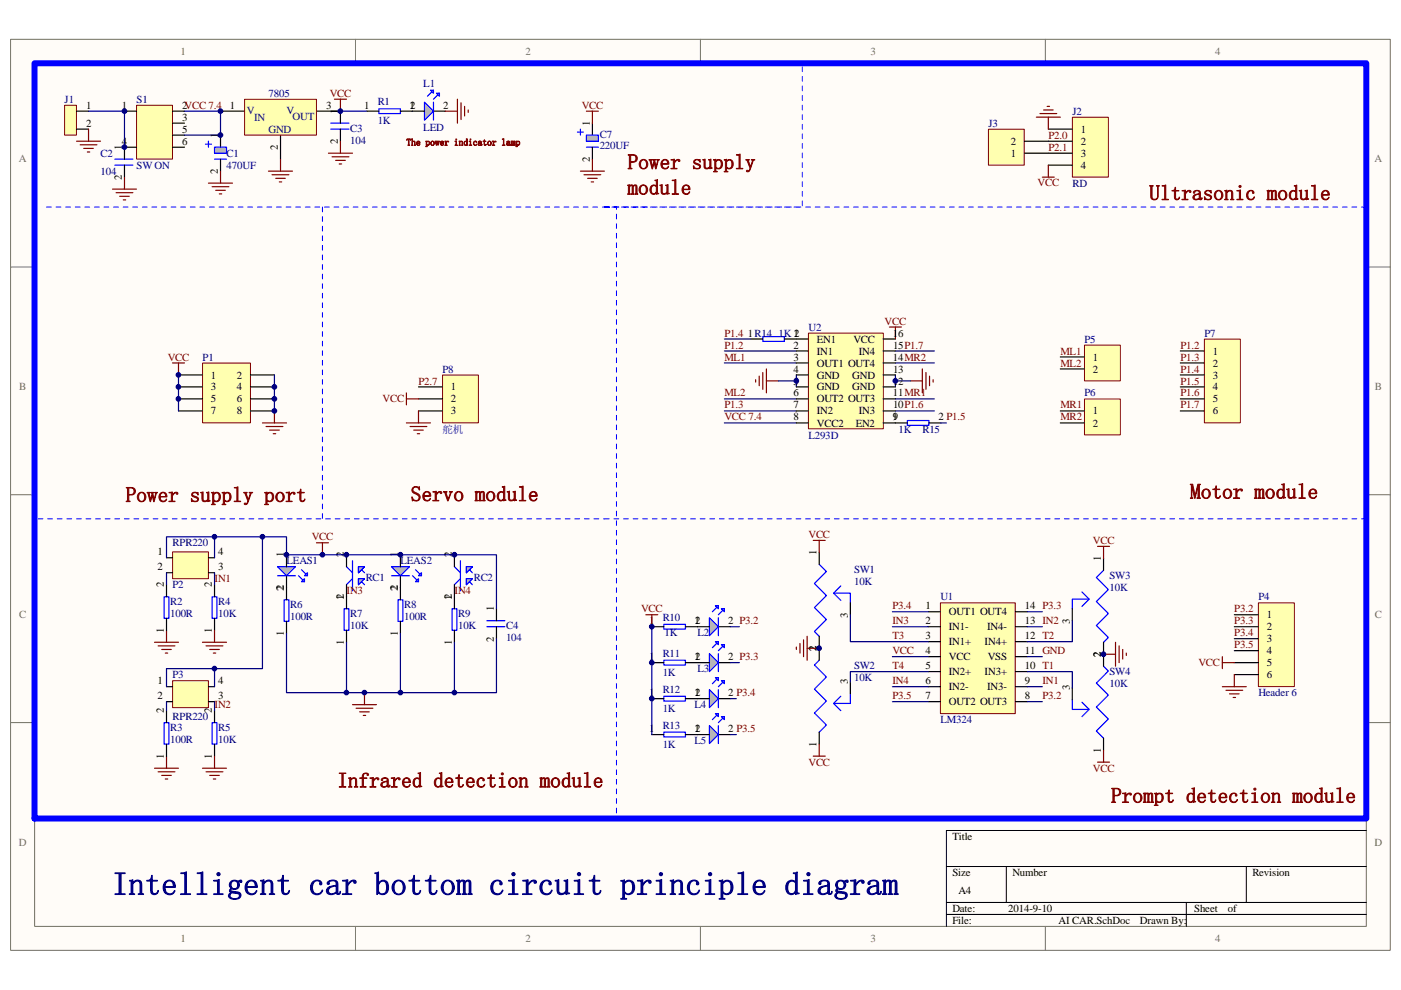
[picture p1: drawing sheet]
<svg xmlns="http://www.w3.org/2000/svg" width="297mm" height="210mm" viewBox="0 0 297 210" stroke-linecap="round" stroke-linejoin="round" font-family="sans-serif">
<path d="M2.3 8.4h292.5v193.2h-292.5z" fill="#fffcf8"/>
<path d="M2.2 8.3h292.6v193.3h-292.6z" fill="none" stroke="#706f64" stroke-width=".21"/>
<path d="M7.4 13.5h282.3v183h-282.3z" fill="#fffcf8"/>
<g fill="none" stroke="#706f64" stroke-width=".21">
<path d="M7.3 13.4h282.4v183.1h-282.4zM75.4 8.3v5.1M148.5 8.3v5.1M221.6 8.3v5.1M2.2 56.6h5.1M289.7 56.6h5.1M2.2 104.9h5.1M289.7 104.9h5.1M2.2 153.3h5.1M289.7 153.3h5.1M75.4 196.5v5.1M148.5 196.5v5.1"/>
<path d="M221.6 196.5v5.1"/>
</g>
<path d="M289.7 176.1h-89v20.4M200.7 183.8h89M200.7 191.4h89M200.7 194h89M213.4 183.8v7.6M251.5 191.4v5.1M264.2 183.8v7.6" fill="none" stroke="#000" stroke-width=".21"/>
<path d="M46.8 23.6h5M59.5 28.7v5.1M67.1 23.6h5.1" fill="none" stroke="#000" stroke-width=".25"/>
<path d="M51.9 21.1h15.2v7.6h-15.2z" fill="#ffffb0"/>
<path d="M51.9 21.1h15.2v7.6h-15.2z" fill="none" stroke="#800000" stroke-width=".21"/>
<path d="M56.9 36.3h5.1M57.7 37.1h3.6M58.5 37.8h2M59.2 38.6h.5M59.5 33.8v2.5M70.9 21h2.6M72.2 21v2.6" fill="none" stroke="#800000" stroke-width=".25"/>
<path d="M29 22.4h7.6v11.3h-7.6z" fill="#ffffb0"/>
<path d="M29 22.3h7.6v11.4h-7.6z" fill="none" stroke="#800000" stroke-width=".21"/>
<path d="M26.4 23.6h2.5M26.4 31.2h2.5M36.6 23.6h2.5M36.6 26.1h2.5M36.6 31.2h2.5M36.6 28.7h2.5M46.8 28.7v2.5M46.8 33.8v2.5" fill="none" stroke="#000" stroke-width=".25"/>
<path d="M39.1 23.6h7.7v5.1h-7.7" fill="none" stroke="#000080" stroke-width=".25"/>
<path d="M45.5 33.8h2.5M45.5 32.5h2.5" fill="none" stroke="#00f" stroke-width=".25"/>
<path d="M45.5 31.2h2.5v1.3h-2.5z" fill-rule="evenodd" fill="#c0c0c0" stroke="#00f" stroke-width=".25"/>
<path d="M43.6 30.6h1.2M44.2 30v1.2" fill="none" stroke="#00f" stroke-width=".25"/>
<path d="M44.2 38.8h5.1M45 39.6h3.5M46.8 36.3v2.5M45.7 40.4h2.1M46.5 41.1h.5" fill="none" stroke="#800000" stroke-width=".25"/>
<path d="M13.7 22.4h2.5v6.3h-2.5z" fill="#ffffb0"/>
<path d="M13.7 22.3h2.5v6.4h-2.5z" fill="none" stroke="#800000" stroke-width=".21"/>
<path d="M16.2 23.6h2.6M16.2 27.4h2.6M26.4 31.2v2.6M26.4 35v2.6M72.2 23.6v2.5M72.2 27.4v2.6M77.8 23.6h2.5M84.9 23.6h2.6" fill="none" stroke="#000" stroke-width=".25"/>
<path d="M18.8 23.6h7.6v7.6M72.2 23.6h5.6" fill="none" stroke="#000080" stroke-width=".25"/>
<g fill="none" stroke="#800000" stroke-width=".25">
<path d="M16.2 30h5.1M17 30.7h3.5M17.8 31.5h2M18.5 32.2h.5M18.8 27.4v2.6M26.4 37.6v2.5M69.6 32.5h5.1M70.4 33.3h3.6M71.2 34h2M71.9 34.8h.5M72.2 30v2.5M23.9 40.1h5"/>
<path d="M24.6 40.9h3.6M25.4 41.6h2M26.1 42.4h.5"/>
</g>
<path d="M24.4 33.8h3.8M24.4 35h3.8M70.1 26.1h3.9M70.1 27.4h3.9M80.3 23.1h4.6v1h-4.6z" fill="none" stroke="#00f" stroke-width=".25"/>
<path d="M90 21.7l1.9 1.9-1.9 1.9z" fill="#c0c0c0" stroke="#00f" stroke-width=".25"/>
<path d="M87.5 23.6h2.5M91.9 23.6h2.5" fill="none" stroke="#000" stroke-width=".25"/>
<path d="M91.9 19.1l-1.3 1.3M93.2 19.8l-1.3 1.2M91.9 21.7v3.8" fill="none" stroke="#00f" stroke-width=".25"/>
<g fill="#c0c0c0" stroke="#00f" stroke-width=".25">
<path d="M91.3 19.1h.6v.7z"/>
<path d="M92.5 19.8h.7v.6z"/>
</g>
<path d="M94.4 23.6h2.6M97 21v5.1M97.7 21.8v3.6M98.5 22.6v2M99.3 23.3v.5" fill="none" stroke="#800000" stroke-width=".25"/>
<path d="M43 77h10.1v12.7h-10.1z" fill="#ffffb0"/>
<path d="M42.9 77h10.2v12.7h-10.2z" fill="none" stroke="#800000" stroke-width=".21"/>
<g fill="none" stroke="#000" stroke-width=".25">
<path d="M37.8 79.5h5.1M53.1 79.5h5.1M37.8 82.1h5.1M37.8 84.6h5.1M37.8 87.2h5.1M53.1 82.1h5.1M53.1 84.6h5.1M53.1 87.2h5.1M73.5 117.7v2.5M35.3 124v2.6M35.3 131.1v2.6M45.5 124v2.6"/>
<path d="M45.5 131.1v2.6M60.7 124.7v2.5M60.7 131.8v2.5M73.5 124v5.1M73.5 133.7v2.5M84.9 124.7v2.5M84.9 131.8v2.5M96.3 126.6v2.5M96.3 133.7v2.5M35.3 150.7v2.6M35.3 157.8v2.6M45.5 150.7v2.6"/>
<path d="M45.5 157.8v2.6"/>
</g>
<g fill="none" stroke="#800000" stroke-width=".25">
<path d="M36.6 77h2.5M37.8 77v2.5M55.6 89.7h5.1M56.4 90.5h3.6M57.2 91.2h2M57.9 92h.6M58.2 87.2v2.5M67.1 115.1h2.5M68.4 115.1v2.6M32.8 136.2h5M33.5 137h3.6M34.3 137.8h2"/>
<path d="M35 138.5h.6M35.3 133.7v2.5M32.8 162.9h5M33.5 163.7h3.6M34.3 164.5h2M35 165.2h.6M35.3 160.4v2.5"/>
</g>
<path d="M37.8 79.5v7.7M58.2 79.5v7.7" fill="none" stroke="#000080" stroke-width=".25"/>
<g fill="none" stroke="#00f" stroke-width=".25">
<path d="M74.7 118.9v6.4M34.8 126.6h1v4.5h-1zM45 126.6h1v4.5h-1zM60.2 127.2h1.1v4.6h-1.1zM73 129.1h1v4.6h-1zM73.5 120.2l1.2 1.3M74.7 122.7l-1.2 1.3M76 120.2l1.3 1.3M76 120.2h1.3l-1.3 1.3zM76 122.7l1.3 1.3M76 122.7h1.3l-1.3 1.3zM84.4 127.2h1v4.6h-1z"/>
<path d="M95.8 129.1h1.1v4.6h-1.1zM34.8 153.3h1v4.5h-1zM45 153.3h1v4.5h-1z"/>
</g>
<g fill="#c0c0c0" stroke="#00f" stroke-width=".25">
<path d="M76 120.2h1.3l-1.3 1.3z"/>
<path d="M76 122.7h1.3l-1.3 1.3z"/>
</g>
<path d="M97.6 118.9v6.4M96.3 120.2l1.3 1.3M97.6 122.7l-1.3 1.3M98.9 120.2h1.3l-1.3 1.3zM98.9 122.7l1.3 1.3M98.9 122.7h1.3l-1.3 1.3zM98.9 120.2l1.3 1.3" fill="none" stroke="#00f" stroke-width=".25"/>
<path d="M96.3 117.7v2.5M96.3 124v2.6" fill="none" stroke="#000" stroke-width=".25"/>
<g fill="#c0c0c0" stroke="#00f" stroke-width=".25">
<path d="M98.9 120.2h1.3l-1.3 1.3z"/>
<path d="M98.9 122.7h1.3l-1.3 1.3z"/>
<path d="M58.8 120.2h3.9l-2 1.9z"/>
</g>
<path d="M60.7 117.7v2.5M60.7 122.1v2.6" fill="none" stroke="#000" stroke-width=".25"/>
<path d="M58.8 122.1h3.9M63.3 122.1l1.3 1.3M63.9 120.8l1.3 1.3" fill="none" stroke="#00f" stroke-width=".25"/>
<g fill="#c0c0c0" stroke="#00f" stroke-width=".25">
<path d="M64.6 122.1l.6-.6v.6z"/>
<path d="M63.9 123.4l.7-.7v.7z"/>
<path d="M83 120.2h3.8l-1.9 1.9z"/>
</g>
<path d="M84.9 117.7v2.5M84.9 122.1v2.6" fill="none" stroke="#000" stroke-width=".25"/>
<path d="M83 122.1h3.8M87.5 122.1l1.2 1.3M88.1 120.8l1.3 1.3" fill="none" stroke="#00f" stroke-width=".25"/>
<g fill="#c0c0c0" stroke="#00f" stroke-width=".25">
<path d="M88.7 122.1l.7-.6v.6z"/>
<path d="M88.1 123.4l.6-.7v.7z"/>
</g>
<path d="M103.2 131.7h3.8M103.2 132.9h3.8" fill="none" stroke="#00f" stroke-width=".25"/>
<path d="M105.3 129.1v2.6M105.3 132.9v2.6" fill="none" stroke="#000" stroke-width=".25"/>
<path d="M60.7 134.3v12.6h44.6v-11.4M73.5 136.2v10.7M96.3 136.2v10.7" fill="none" stroke="#000080" stroke-width=".25"/>
<path d="M74.7 149.5h5.1M75.5 150.2h3.6M76.3 151h2M77 151.7h.5M77.3 146.9v2.6" fill="none" stroke="#800000" stroke-width=".25"/>
<path d="M199.4 127.9h15.9v23.5h-15.9z" fill="#ffffb0"/>
<path d="M199.4 127.9h15.9v23.5h-15.9z" fill="none" stroke="#800000" stroke-width=".21"/>
<g fill="none" stroke="#000" stroke-width=".25">
<path d="M173.7 117.2v2.5M234 118.4v2.6M173.7 135v5M180.3 127.8v2.6M196.8 129.8h2.6M196.8 132.9h2.6M196.8 136.1h2.6M196.8 139.3h2.6M215.3 129.8h2.5M215.3 132.9h2.5M215.3 136.1h2.5M215.3 139.3h2.5"/>
<path d="M227.3 129.1v2.6M234 136.2v5.1M173.7 155.3v2.5M180.3 144.6v2.6M196.8 142.5h2.6M196.8 145.6h2.6M196.8 148.8h2.6M215.3 142.5h2.5M215.3 145.6h2.5M215.3 148.8h2.5M227.3 145.9v2.5M234 156.6v2.5"/>
</g>
<g fill="none" stroke="#000080" stroke-width=".25">
<path d="M180.3 130.4v5.7h16.5M189.2 129.8h7.6M189.2 132.9h7.6M189.2 139.3h7.6M217.8 129.8h3.2M217.8 132.9h3.2M217.8 139.3h3.2M227.3 131.7v4.4h-9.5M189.2 145.6h7.6M189.2 148.8h7.6M196.8 142.5h-16.5v2.1M217.8 142.5h9.5v3.4"/>
<path d="M217.8 145.6h3.2M217.8 148.8h3.2"/>
</g>
<path d="M173.7 119.7l1.5 1.5-2.5 2.6 2.5 2.5-2.5 2.6 2.5 2.5-2.5 2.5 1 1.1M176.7 125.8h3.6v2M178.3 124.3l-1.6 1.5 1.6 1.5M229.4 125.6l1.5 1.5-1.5 1.5M230.9 127.1h-3.6v2M234 121l-1.6 1.5 2.6 2.6-2.6 2.5 2.6 2.5-2.6 2.6 2.6 2.5-1 1M173.7 140l-1 1.1 2.5 2.5-2.5 2.6 2.5 2.5-2.5 2.5 2.5 2.6-1.5 1.5M178.3 147.7l-1.6 1.5 1.6 1.5M180.3 147.2v2h-3.6M227.3 148.4v2.1h3.6M229.4 148.9l1.5 1.6-1.5 1.5M234 141.3l1 1-2.6 2.6 2.6 2.5-2.6 2.6 2.6 2.5-2.6 2.5 1.6 1.6" fill="none" stroke="#00f" stroke-width=".25"/>
<g fill="none" stroke="#800000" stroke-width=".25">
<path d="M172.4 114.6h2.6M173.7 114.6v2.6M232.7 115.9h2.5M234 115.9v2.5M168.8 137.2v.6M169.6 136.5v2M170.4 135.7v3.6M171.1 135v5M171.1 137.5h2.6M234 138.8h2.5M236.5 136.2v5.1M237.3 137v3.5"/>
<path d="M238 137.8v2M238.8 138.5v.5M173.7 157.8v2.6M234 159.1v2.5M172.4 160.4h2.6M232.7 161.6h2.5"/>
</g>
<path d="M266.8 127.9h7.6v17.7h-7.6z" fill="#ffffb0"/>
<path d="M266.8 127.9h7.6v17.7h-7.6z" fill="none" stroke="#800000" stroke-width=".21"/>
<path d="M261.7 130.4h5.1M261.7 132.9h5.1M261.7 135.5h5.1M261.7 138h5.1M261.7 140.5h5.1M261.7 143.1h5.1" fill="none" stroke="#000" stroke-width=".25"/>
<path d="M259.2 139.3v2.5M259.2 145.6h5M259.2 140.5h2.5M259.9 146.4h3.6M260.7 147.2h2M261.4 147.9h.6M261.7 143.1v2.5" fill="none" stroke="#800000" stroke-width=".25"/>
<path d="M227.4 24.9h7.6v12.7h-7.6z" fill="#ffffb0"/>
<path d="M227.4 24.9h7.6v12.7h-7.6z" fill="none" stroke="#800000" stroke-width=".21"/>
<path d="M222.3 27.4h5M222.3 30h5M222.3 32.5h5M222.3 35h5" fill="none" stroke="#000" stroke-width=".25"/>
<path d="M219.7 24.8h5.1M220.5 24.1h3.5M221 37.6h2.5M221.3 23.3h2M222 22.6h.5M222.3 24.8v2.6M222.3 35v2.6" fill="none" stroke="#800000" stroke-width=".25"/>
<path d="M209.6 27.4h7.6v7.6h-7.6z" fill="#ffffb0"/>
<path d="M209.6 27.4h7.6v7.6h-7.6z" fill="none" stroke="#800000" stroke-width=".21"/>
<path d="M217.2 32.5h5.1M217.2 30h5.1" fill="none" stroke="#000" stroke-width=".25"/>
<path d="M150.4 131l1.9 1.9-1.9 1.9z" fill="#c0c0c0" stroke="#00f" stroke-width=".25"/>
<path d="M147.9 132.9h2.5M152.3 132.9h2.6" fill="none" stroke="#000" stroke-width=".25"/>
<path d="M152.3 128.5l-1.3 1.3M152.3 131v3.8M153.6 129.1l-1.3 1.3" fill="none" stroke="#00f" stroke-width=".25"/>
<g fill="#c0c0c0" stroke="#00f" stroke-width=".25">
<path d="M151.7 128.5h.6v.6z"/>
<path d="M152.9 129.1h.7v.7z"/>
<path d="M150.4 138.6l1.9 1.9-1.9 2z"/>
</g>
<path d="M147.9 140.5h2.5M152.3 140.5h2.6" fill="none" stroke="#000" stroke-width=".25"/>
<path d="M152.3 136.1l-1.3 1.3M152.3 138.6v3.9M153.6 136.7l-1.3 1.3" fill="none" stroke="#00f" stroke-width=".25"/>
<g fill="#c0c0c0" stroke="#00f" stroke-width=".25">
<path d="M151.7 136.1h.6v.6z"/>
<path d="M152.9 136.7h.7v.7z"/>
<path d="M150.4 146.3l1.9 1.9-1.9 1.9z"/>
</g>
<path d="M147.9 148.2h2.5M152.3 148.2h2.6" fill="none" stroke="#000" stroke-width=".25"/>
<path d="M152.3 143.7l-1.3 1.3M152.3 146.3v3.8M153.6 144.4l-1.3 1.2" fill="none" stroke="#00f" stroke-width=".25"/>
<g fill="#c0c0c0" stroke="#00f" stroke-width=".25">
<path d="M151.7 143.7h.6v.7z"/>
<path d="M152.9 144.4h.7v.6z"/>
<path d="M150.4 153.9l1.9 1.9-1.9 1.9z"/>
</g>
<path d="M147.9 155.8h2.5M152.3 155.8h2.6" fill="none" stroke="#000" stroke-width=".25"/>
<path d="M152.3 151.4l-1.3 1.2M152.3 153.9v3.8M153.6 152l-1.3 1.3" fill="none" stroke="#00f" stroke-width=".25"/>
<g fill="#c0c0c0" stroke="#00f" stroke-width=".25">
<path d="M151.7 151.4h.6v.6z"/>
<path d="M152.9 152h.7v.6z"/>
</g>
<path d="M161.7 71.4h4.6v1h-4.6zM192.4 89.2h4.6v1h-4.6zM140.7 132.4h4.6v1h-4.6zM140.7 140h4.6v1.1h-4.6zM140.7 147.7h4.6v1h-4.6zM140.7 155.3h4.6v1h-4.6z" fill="none" stroke="#00f" stroke-width=".25"/>
<path d="M159.2 71.9h2.5M166.3 71.9h2.5M189.8 89.7h2.6M197 89.7h2.5M138.2 132.9h2.5M145.3 132.9h2.6M138.2 140.5h2.5M138.2 148.2h2.5M138.2 155.8h2.5M145.3 140.5h2.6M145.3 148.2h2.6M145.3 155.8h2.6" fill="none" stroke="#000" stroke-width=".25"/>
<g fill="none" stroke="#800000" stroke-width=".25">
<path d="M161 79.8v2M161.7 79v3.6M162.5 78.3v5M188.6 69.4h2.5M189.8 69.4v2.5M195.6 78.3v5M196.3 79v3.6M197.1 79.8v2M160.2 80.5v.5M162.5 80.8h2.5M193 80.8h2.6M197.8 80.5v.5"/>
<path d="M136.9 130.4h2.6M138.2 130.4v2.5"/>
</g>
<g fill="none" stroke="#000080" stroke-width=".25">
<path d="M153.6 77h15.2M153.6 74.4h15.2M153.6 71.9h5.6M168.8 79.5v2.6M189.8 79.5v2.6M189.8 77h8.3M189.8 74.4h8.3M153.6 84.6h15.2M153.6 87.2h15.2M153.6 89.7h15.2M165 80.8h3.8M189.8 80.8h3.2"/>
<path d="M189.8 84.6h8.3M189.8 87.2h8.3M199.5 89.7h1.2M154.9 132.9h1.9M154.9 148.2h1.2M154.9 155.8h1.2"/>
</g>
<path d="M230 84.6h7.5v7.6h-7.5z" fill="#ffffb0"/>
<path d="M229.9 84.6h7.6v7.6h-7.6z" fill="none" stroke="#800000" stroke-width=".21"/>
<path d="M224.8 87.2h5.1M224.8 89.7h5.1" fill="none" stroke="#000" stroke-width=".25"/>
<path d="M230 73.2h7.5v7.6h-7.5z" fill="#ffffb0"/>
<path d="M229.9 73.2h7.6v7.6h-7.6z" fill="none" stroke="#800000" stroke-width=".21"/>
<path d="M224.8 75.7h5.1M224.8 78.3h5.1" fill="none" stroke="#000" stroke-width=".25"/>
<path d="M255.4 71.9h7.6v17.8h-7.6z" fill="#ffffb0"/>
<path d="M255.4 71.9h7.6v17.8h-7.6z" fill="none" stroke="#800000" stroke-width=".21"/>
<path d="M125.6 26.1v2.6M125.6 31.2v2.6M250.3 74.4h5M250.3 77h5M250.3 79.5h5M250.3 82.1h5M250.3 84.6h5M250.3 87.2h5" fill="none" stroke="#000" stroke-width=".25"/>
<path d="M124.3 31.2h2.6M124.3 30h2.6" fill="none" stroke="#00f" stroke-width=".25"/>
<path d="M124.3 28.7h2.6v1.3h-2.6z" fill-rule="evenodd" fill="#c0c0c0" stroke="#00f" stroke-width=".25"/>
<path d="M122.4 28h1.3M123.1 27.4v1.3" fill="none" stroke="#00f" stroke-width=".25"/>
<path d="M123.1 36.3h5M123.8 37.1h3.6M124.3 23.6h2.6M124.6 37.8h2M125.3 38.6h.6M125.6 23.6v2.5M125.6 33.8v2.5" fill="none" stroke="#800000" stroke-width=".25"/>
<path d="M93.8 79.6h7.6v10.1h-7.6z" fill="#ffffb0"/>
<path d="M93.8 79.5h7.6v10.2h-7.6z" fill="none" stroke="#800000" stroke-width=".21"/>
<path d="M88.7 82.1h5.1M88.7 84.6h5.1M88.7 87.2h5.1" fill="none" stroke="#000" stroke-width=".25"/>
<path d="M86.2 84.6h2.5M86.2 89.7h5.1M86.2 83.3v2.6M86.9 90.5h3.6M87.7 91.2h2M88.5 92h.5M88.7 87.2v2.5" fill="none" stroke="#800000" stroke-width=".25"/>
<path d="M138.2 132.9v22.9M154.9 140.5h1.9" fill="none" stroke="#000080" stroke-width=".25"/>
<path d="M9.9 43.9h160.2v-30.5M68.4 43.9v66.1M128.1 43.9h161.6M7.3 108.8v1.2h120.8M128.1 110h161.6" fill="none" stroke="#fffcf8" stroke-width=".21" stroke-dasharray="1 1 1 1 1 1 1 1"/>
<path d="M9.9 43.9h160.2v-30.5M68.4 43.9v66.1M128.1 43.9h161.6M128.1 43.9h9M128.1 43.9h2.6M128.1 43.9h2.6v129.7M7.3 108.8v1.2h120.8M128.1 110h161.6" fill="none" stroke="#00f" stroke-width=".21" stroke-dasharray="1 1 1 1 1 1 1 1"/>
<path d="M7.3 13.4h282.4v160.2h-282.4z" fill="none" stroke="#00f" stroke-width="1.3"/>
<path d="M171.4 70.7h15.9v20.3h-15.9z" fill="#ffffb0"/>
<path d="M171.4 70.7h15.9v20.3h-15.9z" fill="none" stroke="#800000" stroke-width=".21"/>
<g fill="none" stroke="#000" stroke-width=".25">
<path d="M168.8 71.9h2.6M168.8 74.4h2.6M168.8 77h2.6M168.8 79.5h2.6M187.3 71.9h2.5M187.3 74.4h2.5M187.3 77h2.5M187.3 79.5h2.5M168.8 82.1h2.6M168.8 84.6h2.6M168.8 87.2h2.6M168.8 89.7h2.6"/>
<path d="M187.3 82.1h2.5M187.3 84.6h2.5M187.3 87.2h2.5M187.3 89.7h2.5"/>
</g>
<path d="M36.6 117.1h7.6v5.6h-7.6z" fill="#ffffb0"/>
<path d="M36.6 117.1h7.6v5.6h-7.6z" fill="none" stroke="#800000" stroke-width=".21"/>
<path d="M35.3 118.3h1.3M44.2 118.3h1.3M35.3 121.5h1.3M44.2 121.5h1.3" fill="none" stroke="#000" stroke-width=".25"/>
<path d="M36.6 144.4h7.6v5.7h-7.6z" fill="#ffffb0"/>
<path d="M36.6 144.4h7.6v5.7h-7.6z" fill="none" stroke="#800000" stroke-width=".21"/>
<path d="M35.3 145.6h1.3M35.3 148.8h1.3M44.2 145.6h1.3M44.2 148.8h1.3" fill="none" stroke="#000" stroke-width=".25"/>
<path d="M35.3 118.3v-4.4h10.2v4.4M45.5 113.9h15.2v3.8h44.6v11.4M55.6 113.9v27.9h-10.1M35.3 121.5v2.5M45.5 121.5v2.5M84.9 134.3v12.6M35.3 145.6v-3.8h10.2v3.8M35.3 148.8v1.9M45.5 148.8v1.9" fill="none" stroke="#000080" stroke-width=".25"/>
<path d="M42.9 136.2h5.1M43.7 137h3.6M44.5 137.8h2M45.2 138.5h.5M45.5 133.7v2.5M42.9 162.9h5.1M43.7 163.7h3.6M44.5 164.5h2M45.2 165.2h.5M45.5 160.4v2.5" fill="none" stroke="#800000" stroke-width=".25"/>
<g fill="#000080" stroke="#000080" stroke-width=".21">
<circle cx="26.4" cy="31.2" r=".49"/>
<circle cx="26.4" cy="23.6" r=".49"/>
<circle cx="37.8" cy="84.6" r=".5"/>
<circle cx="37.8" cy="82.1" r=".5"/>
<circle cx="37.8" cy="79.5" r=".5"/>
<circle cx="45.5" cy="141.8" r=".49"/>
<circle cx="45.5" cy="113.8" r=".49"/>
<circle cx="46.7" cy="28.7" r=".5"/>
<circle cx="46.7" cy="23.6" r=".5"/>
<circle cx="55.6" cy="113.8" r=".49"/>
<circle cx="58.2" cy="87.1" r=".49"/>
<circle cx="58.2" cy="84.6" r=".49"/>
<circle cx="58.2" cy="82.1" r=".49"/>
<circle cx="60.7" cy="117.7" r=".5"/>
<circle cx="68.4" cy="117.7" r=".49"/>
<circle cx="72.2" cy="23.6" r=".49"/>
<circle cx="73.4" cy="146.9" r=".49"/>
<circle cx="73.4" cy="117.7" r=".49"/>
<circle cx="77.3" cy="146.9" r=".5"/>
<circle cx="84.9" cy="146.9" r=".49"/>
<circle cx="84.9" cy="117.7" r=".49"/>
<circle cx="96.3" cy="146.9" r=".49"/>
<circle cx="96.3" cy="117.7" r=".49"/>
<circle cx="138.2" cy="148.2" r=".49"/>
<circle cx="138.2" cy="140.5" r=".49"/>
<circle cx="138.2" cy="132.9" r=".49"/>
<circle cx="168.8" cy="80.8" r=".49"/>
<circle cx="173.7" cy="137.5" r=".49"/>
<circle cx="189.8" cy="80.8" r=".5"/>
<circle cx="234" cy="138.8" r=".5"/>
</g>
<text font-size="6.9" fill="#000080" x="23.7" y="189.8">Intelligent car bottom circuit principle diagram</text>
<g font-size="4.5" fill="#800000">
<text x="133" y="35.9">Power supply</text>
<text x="133" y="41.3">module</text>
<text x="243.7" y="42.4">Ultrasonic module</text>
<text x="26.6" y="106.5">Power supply port</text>
<text x="87.1" y="106.3">Servo module</text>
<text x="252.3" y="105.8">Motor module</text>
<text x="71.5" y="167">Infrared detection module</text>
<text x="235.6" y="170.3">Prompt detection module</text>
</g>
<g font-size="2.3" fill="#706f64">
<text x="38.3" y="11.6">1</text>
<text x="111.4" y="11.6">2</text>
<text x="184.5" y="11.6">3</text>
<text x="257.7" y="11.6">4</text>
<text x="4" y="34.5">A</text>
<text x="291.4" y="34.5">A</text>
<text x="4" y="82.8">B</text>
<text x="291.5" y="82.8">B</text>
<text x="4" y="131.1">C</text>
<text x="291.5" y="131.1">C</text>
<text x="4" y="179.4">D</text>
<text x="291.4" y="179.4">D</text>
<text x="38.3" y="199.8">1</text>
<text x="111.4" y="199.8">2</text>
<text x="184.5" y="199.8">3</text>
<text x="257.7" y="199.8">4</text>
</g>
<g font-size="2.3" fill="#000080">
<text x="13.7" y="21.8">J1</text>
<text x="29" y="21.8">S1</text>
<text x="56.9" y="20.5">7805</text>
<text x="80.1" y="22.3">R1</text>
<text x="89.7" y="18.4">L1</text>
<text x="52.4" y="24.1">V</text>
<text x="53.9" y="25.6">IN</text>
<text x="56.9" y="28.2">GND</text>
<text x="60.7" y="24.1">V</text>
<text x="62" y="25.4">OUT</text>
<text x="74.2" y="27.9">C3</text>
<text x="80.1" y="26.4">1K</text>
<text x="89.7" y="27.8">LED</text>
<text x="127.1" y="29.2">C7</text>
<text x="209.6" y="26.9">J3</text>
<text x="227.4" y="24.3">J2</text>
<text x="21.3" y="33.3">C2</text>
<text x="29" y="35.8">SW ON</text>
<text x="48" y="33.3">C1</text>
<text x="48" y="35.8">470UF</text>
<text x="74.2" y="30.4">104</text>
<text x="127.1" y="31.7">220UF</text>
<text x="21.3" y="37.1">104</text>
<text x="227.4" y="39.6">RD</text>
<text x="171.4" y="70.1">U2</text>
<text x="255.4" y="71.4">P7</text>
<text x="42.9" y="76.5">P1</text>
<text x="229.9" y="72.7">P5</text>
<text x="93.8" y="79">P8</text>
<text x="229.9" y="84.1">P6</text>
<text x="171.4" y="93">L293D</text>
<text x="190.5" y="91.7">1K</text>
<text x="195.6" y="91.7">R15</text>
<text x="36.6" y="115.9">RPR220</text>
<text x="60.7" y="119.7">LEAS1</text>
<text x="84.9" y="119.7">LEAS2</text>
<text x="36.6" y="124.8">P2</text>
<text x="77.5" y="123.3">RC1</text>
<text x="100.4" y="123.3">RC2</text>
<text x="181.1" y="121.5">SW1</text>
<text x="181.1" y="124">10K</text>
<text x="235.3" y="122.7">SW3</text>
<text x="235.3" y="125.3">10K</text>
<text x="36.1" y="128.3">R2</text>
<text x="36.1" y="130.9">100R</text>
<text x="46.2" y="128.3">R4</text>
<text x="46.2" y="130.9">10K</text>
<text x="61.5" y="129">R6</text>
<text x="61.5" y="131.5">100R</text>
<text x="74.2" y="130.9">R7</text>
<text x="85.7" y="129">R8</text>
<text x="85.7" y="131.5">100R</text>
<text x="97.1" y="130.9">R9</text>
<text x="140.5" y="131.7">R10</text>
<text x="199.4" y="127.3">U1</text>
<text x="266.8" y="127.3">P4</text>
<text x="74.2" y="133.4">10K</text>
<text x="97.1" y="133.4">10K</text>
<text x="107.3" y="133.4">C4</text>
<text x="107.3" y="136">104</text>
<text x="140.9" y="135">1K</text>
<text x="147.9" y="135">L2</text>
<text x="36.6" y="143.8">P3</text>
<text x="140.5" y="139.3">R11</text>
<text x="140.5" y="143.3">1K</text>
<text x="147.9" y="142.6">L3</text>
<text x="181.1" y="141.8">SW2</text>
<text x="235.3" y="143.1">SW4</text>
<text x="140.5" y="146.9">R12</text>
<text x="181.1" y="144.4">10K</text>
<text x="235.3" y="145.6">10K</text>
<text x="266.8" y="147.7">Header 6</text>
<text x="36.1" y="155">R3</text>
<text x="36.6" y="152.8">RPR220</text>
<text x="46.2" y="155">R5</text>
<text x="140.5" y="151">1K</text>
<text x="140.5" y="154.5">R13</text>
<text x="147.2" y="150.2">L4</text>
<text x="199.4" y="153.4">LM324</text>
<text x="36.1" y="157.6">100R</text>
<text x="46.2" y="157.6">10K</text>
<text x="140.5" y="158.6">1K</text>
<text x="147.2" y="157.8">L5</text>
</g>
<g font-size="2.3">
<text x="18.3" y="23.1">1</text>
<text x="25.8" y="23.1">1</text>
<text x="38.6" y="23.1">2VCC 7.4</text>
<text x="48.7" y="23.1">1</text>
<text x="69.1" y="23.1">3</text>
<text x="77.2" y="23.1">1</text>
<text x="86.8" y="23.1">1</text>
<text x="86.9" y="23.1">2</text>
<text x="94" y="23.1">2</text>
<text x="18.3" y="26.9">2</text>
<text x="38.6" y="25.6">3</text>
<text x="38.6" y="28.2">5</text>
<text x="46.2" y="29.2" transform="rotate(-90 46.2 29.2)">1</text>
<text x="71.6" y="24.1" transform="rotate(-90 71.6 24.1)">1</text>
<text x="125.1" y="26.6" transform="rotate(-90 125.1 26.6)">1</text>
<text x="229.1" y="28.2">1</text>
<text x="25.8" y="30.7">4</text>
<text x="25.9" y="31.7" transform="rotate(-90 25.9 31.7)">1</text>
<text x="38.6" y="30.7">6</text>
<text x="58.9" y="31.9" transform="rotate(-90 58.9 31.9)">2</text>
<text x="71.6" y="30.6" transform="rotate(-90 71.6 30.6)">2</text>
<text x="125.1" y="34.4" transform="rotate(-90 125.1 34.4)">2</text>
<text x="214.3" y="33.3">1</text>
<text x="214.3" y="30.7">2</text>
<text x="229.1" y="30.7">2</text>
<text x="229.1" y="33.3">3</text>
<text x="229.1" y="35.8">4</text>
<text x="25.9" y="38.2" transform="rotate(-90 25.9 38.2)">2</text>
<text x="46.2" y="36.9" transform="rotate(-90 46.2 36.9)">2</text>
<text x="158.6" y="71.4">1R14 1K 1</text>
<text x="168.4" y="71.4">2</text>
<text x="189.3" y="71.4">16</text>
<text x="168.3" y="73.9">2</text>
<text x="168.3" y="76.5">3</text>
<text x="173.2" y="72.7">EN1</text>
<text x="173.2" y="75.2">IN1</text>
<text x="173.2" y="77.7">OUT1 OUT4</text>
<text x="181" y="72.7">VCC</text>
<text x="182.1" y="75.2">IN4</text>
<text x="189.3" y="76.5">14MR2</text>
<text x="189.3" y="73.9">15P1.7</text>
<text x="231.7" y="76.5">1</text>
<text x="257.1" y="75.2">1</text>
<text x="257.1" y="77.7">2</text>
<text x="44.7" y="80.3">1</text>
<text x="44.7" y="82.8">3</text>
<text x="50.2" y="80.3">2</text>
<text x="50.2" y="82.8">4</text>
<text x="95.6" y="82.8">1</text>
<text x="168.3" y="79">4</text>
<text x="168.3" y="81.6">5</text>
<text x="173.2" y="80.3">GND</text>
<text x="173.2" y="82.8">GND</text>
<text x="180.7" y="82.8">GND</text>
<text x="180.7" y="80.3">GND</text>
<text x="189.3" y="81.6">12</text>
<text x="189.3" y="79">13</text>
<text x="231.7" y="79">2</text>
<text x="257.1" y="80.3">3</text>
<text x="257.1" y="82.8">4</text>
<text x="44.7" y="85.4">5</text>
<text x="44.7" y="87.9">7</text>
<text x="50.2" y="85.4">6</text>
<text x="50.2" y="87.9">8</text>
<text x="95.6" y="85.4">2</text>
<text x="95.6" y="87.9">3</text>
<text x="168.3" y="84.1">6</text>
<text x="168.3" y="86.6">7</text>
<text x="168.3" y="89.2">8</text>
<text x="173.2" y="85.4">OUT2 OUT3</text>
<text x="173.2" y="87.9">IN2</text>
<text x="182.1" y="87.9">IN3</text>
<text x="189.2" y="89.2">1</text>
<text x="189.3" y="84.1">11MR1</text>
<text x="189.3" y="89.2">9</text>
<text x="189.3" y="86.6">10P1.6</text>
<text x="199" y="89.2">2 P1.5</text>
<text x="231.7" y="87.9">1</text>
<text x="257.1" y="85.4">5</text>
<text x="257.1" y="87.9">6</text>
<text x="173.2" y="90.5">VCC2</text>
<text x="181.4" y="90.5">EN2</text>
<text x="231.7" y="90.5">2</text>
<text x="33.4" y="117.8">1</text>
<text x="46.2" y="117.8">4</text>
<text x="60.2" y="118.2" transform="rotate(-90 60.2 118.2)">1</text>
<text x="72.9" y="118.2" transform="rotate(-90 72.9 118.2)">2</text>
<text x="84.4" y="118.2" transform="rotate(-90 84.4 118.2)">1</text>
<text x="95.8" y="118.2" transform="rotate(-90 95.8 118.2)">2</text>
<text x="173.1" y="117.7" transform="rotate(-90 173.1 117.7)">1</text>
<text x="233.4" y="119" transform="rotate(-90 233.4 119)">1</text>
<text x="33.4" y="121">2</text>
<text x="34.8" y="124.5" transform="rotate(-90 34.8 124.5)">2</text>
<text x="44.9" y="124.5" transform="rotate(-90 44.9 124.5)">2</text>
<text x="46.2" y="121">3</text>
<text x="60.2" y="125.3" transform="rotate(-90 60.2 125.3)">2</text>
<text x="84.4" y="125.3" transform="rotate(-90 84.4 125.3)">2</text>
<text x="72.9" y="127.2" transform="rotate(-90 72.9 127.2)">1</text>
<text x="72.9" y="127.1" transform="rotate(-90 72.9 127.1)">2</text>
<text x="95.8" y="127.2" transform="rotate(-90 95.8 127.2)">1</text>
<text x="95.8" y="127.1" transform="rotate(-90 95.8 127.1)">2</text>
<text x="104.7" y="129.6" transform="rotate(-90 104.7 129.6)">1</text>
<text x="179.8" y="131" transform="rotate(-90 179.8 131)">3</text>
<text x="196.2" y="129.2">1</text>
<text x="201.2" y="130.5">OUT1 OUT4</text>
<text x="217.3" y="129.2">14 P3.3</text>
<text x="268.6" y="131.1">1</text>
<text x="34.8" y="134.3" transform="rotate(-90 34.8 134.3)">1</text>
<text x="44.9" y="134.3" transform="rotate(-90 44.9 134.3)">1</text>
<text x="60.2" y="135" transform="rotate(-90 60.2 135)">1</text>
<text x="72.9" y="136.9" transform="rotate(-90 72.9 136.9)">1</text>
<text x="84.4" y="135" transform="rotate(-90 84.4 135)">1</text>
<text x="95.8" y="136.9" transform="rotate(-90 95.8 136.9)">1</text>
<text x="104.7" y="136.1" transform="rotate(-90 104.7 136.1)">2</text>
<text x="137.6" y="132.4">1</text>
<text x="147.3" y="132.4">1</text>
<text x="147.4" y="132.4">2</text>
<text x="154.4" y="132.4">2 P3.2</text>
<text x="196.2" y="132.4">2</text>
<text x="196.2" y="135.6">3</text>
<text x="201.2" y="133.7">IN1-</text>
<text x="201.2" y="136.9">IN1+</text>
<text x="208.8" y="136.9">IN4+</text>
<text x="209.3" y="133.7">IN4-</text>
<text x="217.3" y="135.6">12 T2</text>
<text x="217.3" y="132.4">13 IN2</text>
<text x="226.8" y="132.3" transform="rotate(-90 226.8 132.3)">3</text>
<text x="268.6" y="133.7">2</text>
<text x="268.6" y="136.2">3</text>
<text x="137.6" y="140">1</text>
<text x="147.3" y="140">1</text>
<text x="147.4" y="140">2</text>
<text x="154.4" y="140">2 P3.3</text>
<text x="173.1" y="138.2" transform="rotate(-90 173.1 138.2)">2</text>
<text x="196.2" y="138.8">4</text>
<text x="196.2" y="141.9">5</text>
<text x="201.2" y="140">VCC</text>
<text x="201.2" y="143.2">IN2+</text>
<text x="208.8" y="143.2">IN3+</text>
<text x="209.4" y="140">VSS</text>
<text x="217.3" y="138.8">11 GND</text>
<text x="217.3" y="141.9">10 T1</text>
<text x="233.4" y="139.4" transform="rotate(-90 233.4 139.4)">2</text>
<text x="268.6" y="138.8">4</text>
<text x="268.6" y="141.3">5</text>
<text x="268.6" y="143.8">6</text>
<text x="33.4" y="145.1">1</text>
<text x="33.4" y="148.3">2</text>
<text x="46.2" y="148.3">3</text>
<text x="46.2" y="145.1">4</text>
<text x="137.6" y="147.7">1</text>
<text x="147.3" y="147.7">1</text>
<text x="147.4" y="147.7">2</text>
<text x="154.4" y="147.7">2 P3.4</text>
<text x="179.8" y="145.1" transform="rotate(-90 179.8 145.1)">3</text>
<text x="196.2" y="145.1">6</text>
<text x="196.2" y="148.3">7</text>
<text x="201.2" y="146.4">IN2-</text>
<text x="201.2" y="149.6">OUT2 OUT3</text>
<text x="209.3" y="146.4">IN3-</text>
<text x="217.3" y="148.3">8</text>
<text x="217.3" y="145.1">9</text>
<text x="226.8" y="146.4" transform="rotate(-90 226.8 146.4)">3</text>
<text x="34.8" y="151.2" transform="rotate(-90 34.8 151.2)">2</text>
<text x="44.9" y="151.2" transform="rotate(-90 44.9 151.2)">2</text>
<text x="137.6" y="155.3">1</text>
<text x="147.3" y="155.3">1</text>
<text x="147.4" y="155.3">2</text>
<text x="154.4" y="155.3">2 P3.5</text>
<text x="34.8" y="161" transform="rotate(-90 34.8 161)">1</text>
<text x="44.9" y="161" transform="rotate(-90 44.9 161)">1</text>
<text x="173.1" y="158.5" transform="rotate(-90 173.1 158.5)">1</text>
<text x="233.4" y="159.8" transform="rotate(-90 233.4 159.8)">1</text>
<text x="201.9" y="178.1">Title</text>
<text x="201.9" y="185.8">Size</text>
<text x="214.6" y="185.8">Number</text>
<text x="265.5" y="185.8">Revision</text>
<text x="203.2" y="189.6">A4</text>
<text x="201.9" y="193.4">Date:</text>
<text x="201.9" y="195.9">File:</text>
<text x="213.8" y="193.4">2014-9-10</text>
<text x="224.4" y="195.9">AI CAR.SchDoc</text>
<text x="241.7" y="195.9">Drawn By:</text>
<text x="253.2" y="193.4">Sheet</text>
<text x="260.3" y="193.4">of</text>
</g>
<g font-size="2.3" fill="#800000">
<text x="69.9" y="20.5">VCC</text>
<text x="123.3" y="23.1">VCC</text>
<text x="222.3" y="29.4">P2.0</text>
<text x="222.3" y="32">P2.1</text>
<text x="220" y="39.5">VCC</text>
<text x="153.6" y="71.4">P1.4</text>
<text x="187.6" y="68.8">VCC</text>
<text x="35.6" y="76.5">VCC</text>
<text x="153.6" y="73.9">P1.2</text>
<text x="153.6" y="76.5">ML1</text>
<text x="224.8" y="75.2">ML1</text>
<text x="224.8" y="77.7">ML2</text>
<text x="250.3" y="73.9">P1.2</text>
<text x="250.3" y="76.5">P1.3</text>
<text x="88.7" y="81.6">P2.7</text>
<text x="250.3" y="79">P1.4</text>
<text x="250.3" y="81.6">P1.5</text>
<text x="81.1" y="85.4">VCC</text>
<text x="153.6" y="84.1">ML2</text>
<text x="153.6" y="86.6">P1.3</text>
<text x="153.6" y="89.2">VCC 7.4</text>
<text x="224.8" y="86.6">MR1</text>
<text x="224.8" y="89.2">MR2</text>
<text x="250.3" y="84.1">P1.6</text>
<text x="250.3" y="86.6">P1.7</text>
<text x="66.1" y="114.6">VCC</text>
<text x="171.4" y="114.1">VCC</text>
<text x="231.7" y="115.4">VCC</text>
<text x="45.5" y="123.5">IN1</text>
<text x="73.5" y="126">IN3</text>
<text x="96.4" y="126">IN4</text>
<text x="135.9" y="129.9">VCC</text>
<text x="189.2" y="129.2">P3.4</text>
<text x="261.7" y="129.9">P3.2</text>
<text x="189.2" y="132.4">IN3</text>
<text x="189.2" y="135.6">T3</text>
<text x="261.7" y="132.4">P3.3</text>
<text x="261.7" y="135">P3.4</text>
<text x="261.7" y="137.5">P3.5</text>
<text x="189.2" y="138.8">VCC</text>
<text x="189.2" y="141.9">T4</text>
<text x="254.1" y="141.3">VCC</text>
<text x="189.2" y="145.1">IN4</text>
<text x="189.2" y="148.3">P3.5</text>
<text x="221" y="145.1">IN1</text>
<text x="221" y="148.3">P3.2</text>
<text x="45.5" y="150.2">IN2</text>
<text x="171.4" y="162.4">VCC</text>
<text x="231.7" y="163.6">VCC</text>
</g>
<text font-size="2.2" fill="#000080" x="93.8" y="91.7">舵机</text>
<text font-size="2" fill="#800000" x="86.2" y="30.9">The power indicator lamp</text>
</svg>
